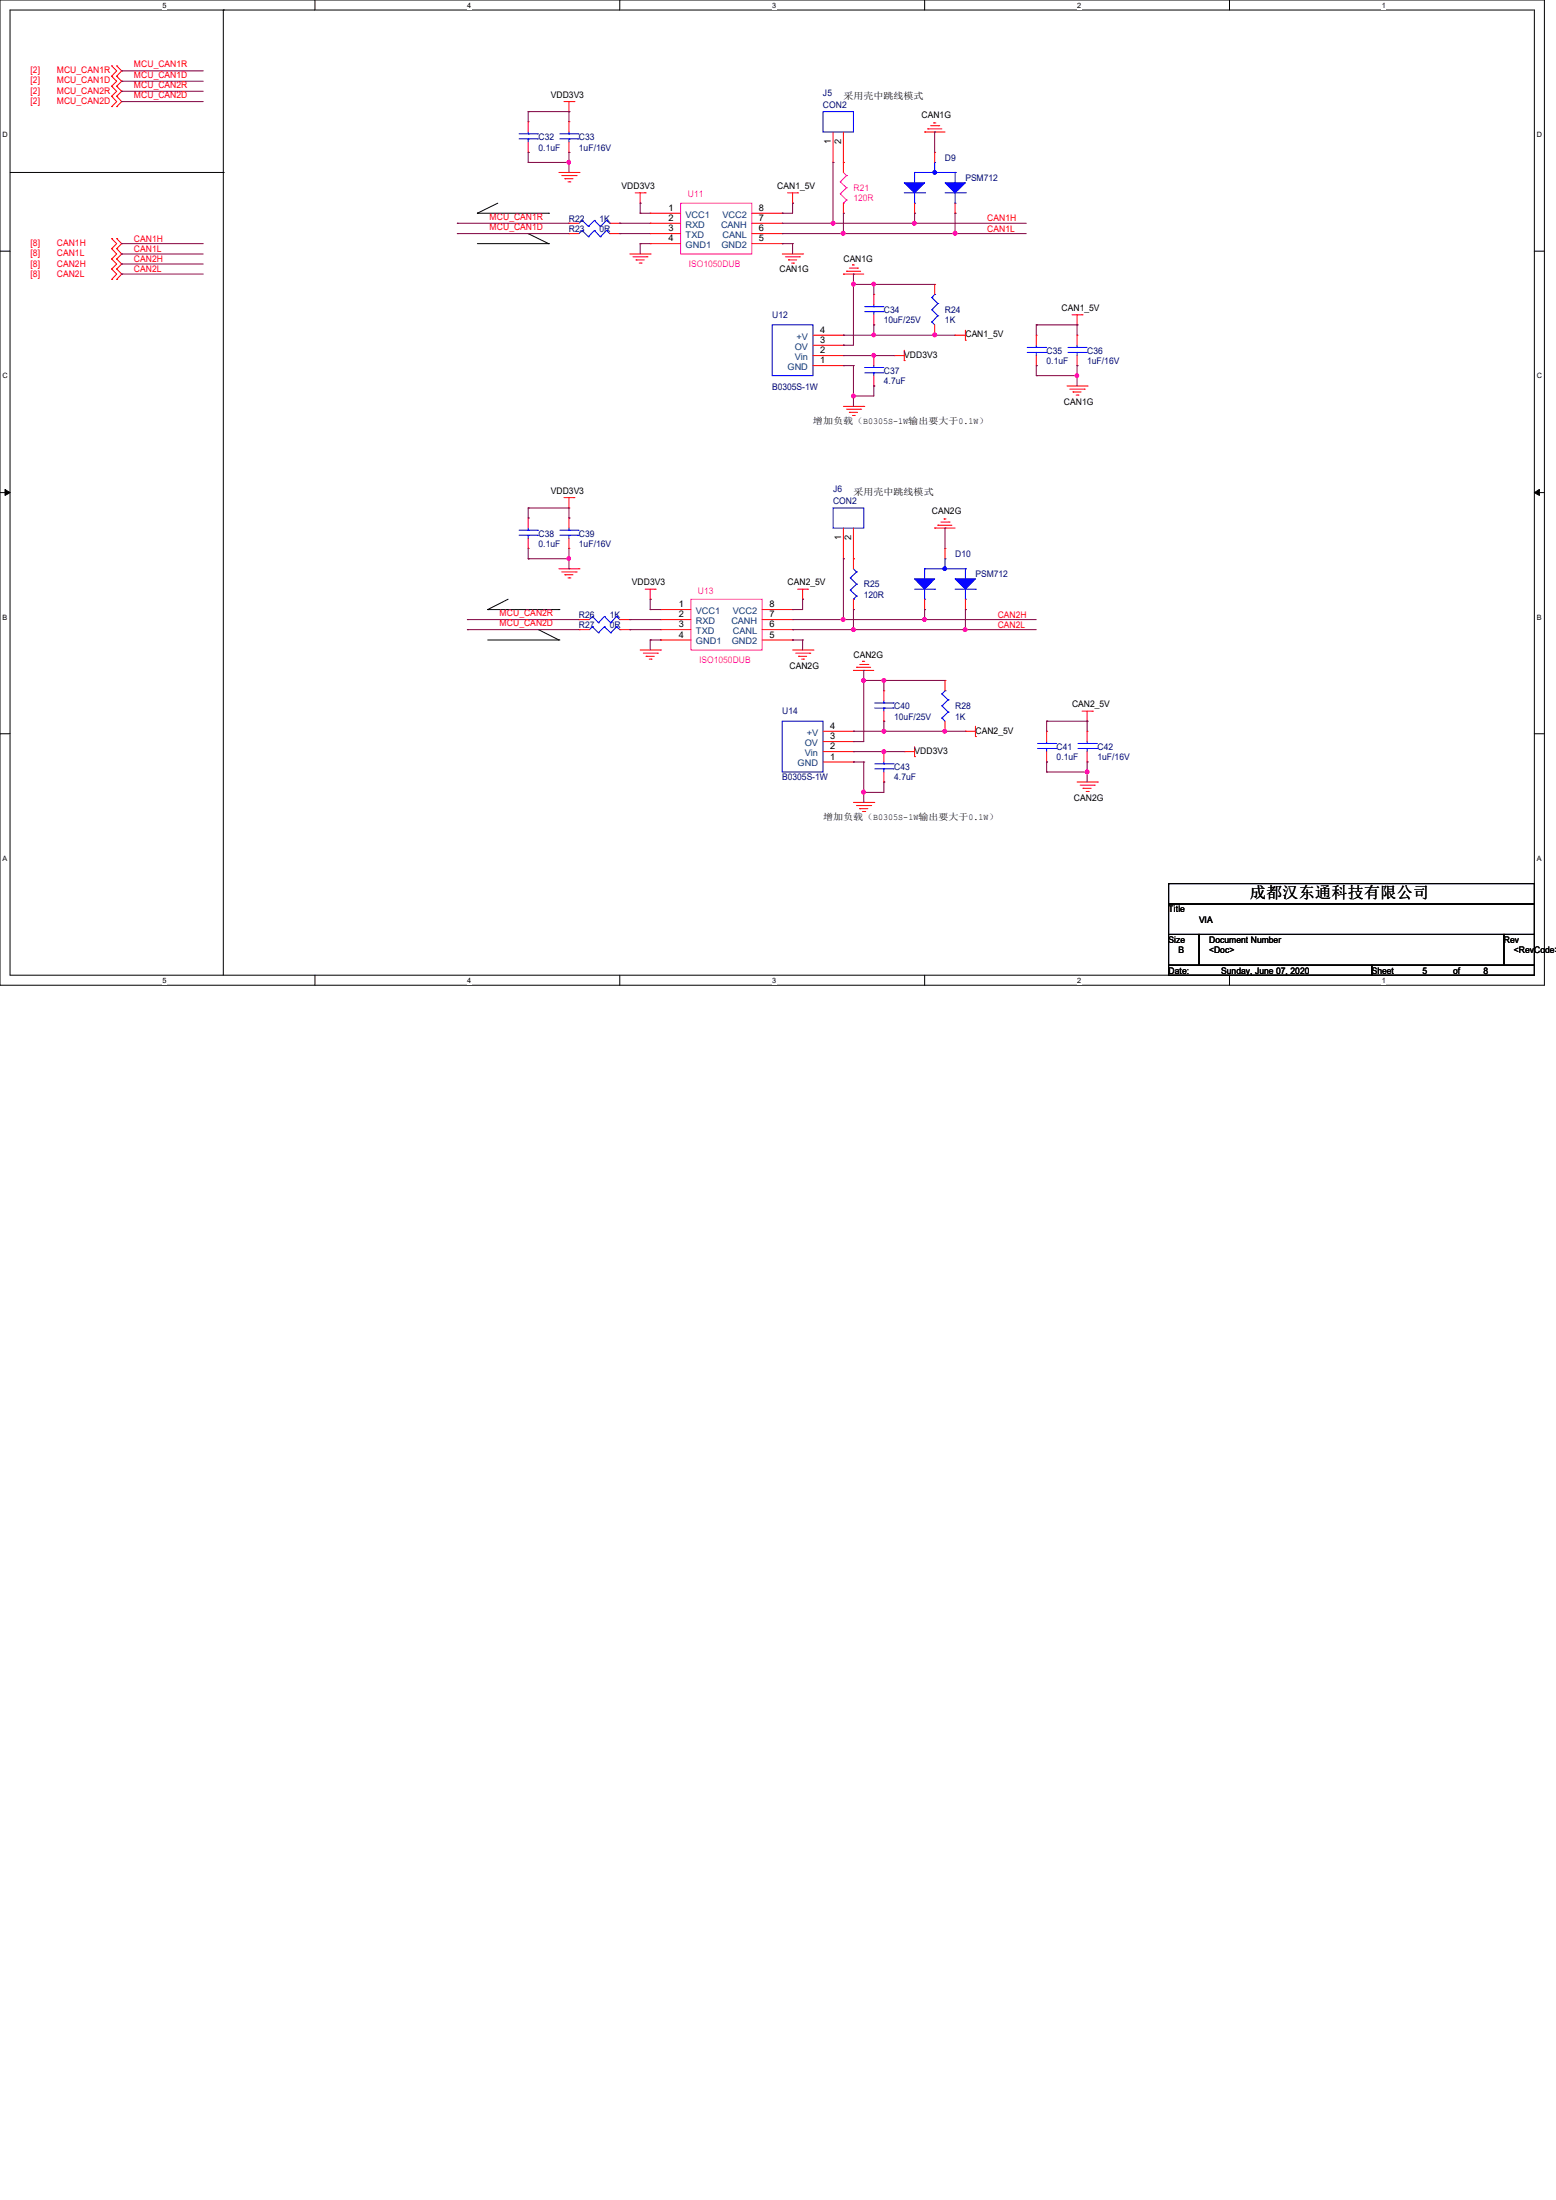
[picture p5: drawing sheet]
<svg xmlns="http://www.w3.org/2000/svg" width="210mm" height="297mm" viewBox="0 0 210 297" stroke-linecap="round" stroke-linejoin="round" font-family="sans-serif">
<path d="M0 0h208.4v133h-208.4zM1.4 1.4h205.7v130.3h-205.7z" fill="none" stroke="#000" stroke-width=".13"/>
<g fill="#fff">
<path d="M21.9 .1h.6v1.1h-.6z"/>
<path d="M21.9 131.8h.6v1.1h-.6z"/>
</g>
<path d="M42.5 0v1.4M42.5 131.7v1.3" fill="none" stroke="#000" stroke-width=".13"/>
<g fill="#fff">
<path d="M63.1 .1h.5v1.1h-.5z"/>
<path d="M63.1 131.8h.5v1.1h-.5z"/>
</g>
<path d="M83.7 0v1.4M83.7 131.7v1.3" fill="none" stroke="#000" stroke-width=".13"/>
<g fill="#fff">
<path d="M104.2 .1h.6v1.1h-.6z"/>
<path d="M104.2 131.8h.6v1.1h-.6z"/>
</g>
<path d="M124.8 0v1.4M124.8 131.7v1.3" fill="none" stroke="#000" stroke-width=".13"/>
<g fill="#fff">
<path d="M145.4 .1h.5v1.1h-.5z"/>
<path d="M145.4 131.8h.5v1.1h-.5z"/>
</g>
<path d="M165.9 0v1.4M165.9 131.7v1.3" fill="none" stroke="#000" stroke-width=".13"/>
<g fill="#fff">
<path d="M186.5 .1h.6v1.1h-.6z"/>
<path d="M186.5 131.8h.6v1.1h-.6z"/>
<path d="M.3 17.6h.8v1.1h-.8z"/>
<path d="M207.4 17.6h.8v1.1h-.8z"/>
<path d="M.3 50.2h.8v1.1h-.8z"/>
<path d="M207.4 50.2h.8v1.1h-.8z"/>
</g>
<path d="M0 33.9h1.4M207.1 33.9h1.3" fill="none" stroke="#000" stroke-width=".13"/>
<g fill="#fff">
<path d="M.3 82.8h.7v1.1h-.7z"/>
<path d="M207.4 82.8h.7v1.1h-.7z"/>
</g>
<path d="M0 66.5h1.4M207.1 66.5h1.3" fill="none" stroke="#000" stroke-width=".13"/>
<path d="M.7 66.1l.7 .4-.7 .4zM207.1 66.5l.7-.4v.8z" fill="#000" stroke="#000" stroke-width=".13"/>
<g fill="#fff">
<path d="M.3 115.3h.7v1.1h-.7z"/>
<path d="M207.4 115.3h.7v1.1h-.7z"/>
</g>
<g fill="none" stroke="#000" stroke-width=".13">
<path d="M30.1 1.4h.1M30.1 1.4v130.3M1.4 23.3h28.7M30.1 23.3h.1M64.4 28.8h.1M64.4 28.8h9.6M64.4 32.9h9.6M67.2 27.4l-2.8 1.4M71.3 31.5h.1M71.3 31.5l2.7 1.4M74 28.8h.1M74 32.9h.1"/>
<path d="M0 99.1h1.4M65.8 82.3h.1M65.8 82.3h9.6M65.8 86.4h9.6M68.6 80.9l-2.8 1.4M72.7 85h.1M72.7 85l2.7 1.4M75.4 82.3h.1M75.4 86.4h.1M207.1 99.1h1.3M157.7 119.3h49.4v2.7h-49.4zM157.7 122h49.4v4.2h-49.4z"/>
<path d="M157.7 126.2h4.1v4.1h-4.1zM157.7 130.3h27.5v1.4h-27.5zM161.8 126.2h41.2v4.1h-41.2zM185.2 130.3h21.9v1.4h-21.9zM203 126.2h4.1v4.1h-4.1z"/>
</g>
<g fill="none" stroke="#f00" stroke-width=".13">
<path d="M15.1 8.9h.1M15.1 10.3h.1M15.1 11.6h.1M15.1 13h.1M15.1 14.4h.1M15.1 8.9l.6 .7-.6 .7M15.1 10.3l.6 .7-.6 .6M15.1 11.6l.6 .7-.6 .7M15.1 13l.6 .7-.6 .7M15.7 10.3h.1M15.7 8.9h.1M15.7 11.6h.1"/>
<path d="M15.7 13h.1M15.7 14.4h.1M15.7 8.9l.7 .7-.7 .7M15.7 10.3l.7 .7-.7 .6M15.7 11.6l.7 .7-.7 .7M15.7 13l.7 .7-.7 .7M71.3 16.4h.1M71.3 16.4v1.4M71.3 19.2v1.4M76.1 13.7h1.4M76.8 15.1h.1M76.8 16.4h.1"/>
<path d="M76.8 13.7v1.4M76.8 16.4v1.4M76.8 19.2v1.4M77.5 13.7h.1M112.4 17.8v4.1M113.8 17.8v5.5M124.8 17.8h.1M124.8 17.8h2.8M125.2 17.4h.1M125.2 17.4h1.9M125.6 17h1.1M126 16.6h.1"/>
<path d="M126 16.6h.3M126.7 17h.1M15.1 32.2h.1M15.1 33.6h.1M15.1 35h.1M15.1 36.3h.1M15.1 37.7h.1M15.1 32.2l.6 .7-.6 .7M15.1 33.6l.6 .7-.6 .7M15.1 35l.6 .6-.6 .7M15.1 36.3l.6 .7-.6 .7M15.7 33.6h.1"/>
<path d="M15.7 32.2h.1M15.7 35h.1M15.7 36.3h.1M15.7 37.7h.1M15.7 32.2l.7 .7-.7 .7M15.7 33.6l.7 .7-.7 .7M15.7 35l.7 .6-.7 .7M15.7 36.3l.7 .7-.7 .7M71.3 20.6h.1M75.4 23.3h2.7M75.8 23.7h2M76.2 24.1h.1"/>
<path d="M76.2 24.1h1.1M76.7 24.6h.2M76.8 30.1h.1M76.8 20.6h.1M76.8 31.5h.1M76.8 30.1h1.3M76.8 31.5h1.3M76.9 24.6h.1M77.8 23.7h.1M78.1 23.3h.1M82.3 30.1h1.4M82.3 31.5h1.4"/>
<path d="M83.7 30.1h.1M83.7 31.5h.1M85 34.3h2.8M85.4 34.7h1.9M85.7 26h1.4M85.9 35.1h.1M85.9 35.1h1.1M86.3 35.5h.2M86.4 27.4h.1M86.4 26v1.4M86.5 35.5h.1M87.1 26h.1"/>
<path d="M87.3 34.7h.1M87.8 34.3h.1M87.8 28.8h.1M87.8 30.1h.1M87.8 31.5h.1M87.8 32.9h.1M87.8 30.1h4.1M87.8 28.8h4.1M87.8 31.5h4.1M87.8 32.9h4.1M101.5 30.1h4.1M101.5 28.8h4.1"/>
<path d="M101.5 31.5h4.1M101.5 32.9h4.1M105.6 28.8h.1M105.6 30.1h.1M105.6 31.5h.1M105.6 32.9h.1M105.6 34.3h2.7M106 34.7h1.9M106.3 26h1.4M106.4 35.1h.1M106.4 35.1h1.1M106.8 35.5h.3"/>
<path d="M107 27.4h.1M107 26v1.4M107.1 35.5h.1M107.7 26h.1M107.9 34.7h.1M108.3 34.3h.1M112.4 21.9h.1M113.8 37h.1M113.8 21.9h.1M113.8 28.8h.1M113.8 37h2.8M113.8 27.4v1.4"/>
<path d="M114.3 36.6h.1M114.3 36.6h1.9M114.6 36.2h1.1M115.1 35.8h.1M115.1 35.8h.2M115.7 36.2h.1M117.9 39.8h.1M117.9 39.8v1.3M123.4 28.8h.1M123.4 27.4v1.4M126.2 38.4h.1M126.2 20.6h.1"/>
<path d="M126.2 20.6v1.3M126.2 38.4v1.4M128.9 28.8h.1M128.9 27.4v1.4M109.7 45.3h4.1M109.7 48h4.1M109.7 49.4h4.1M109.7 46.6h4.1M113.8 49.4h.1M113.8 48h.1M113.8 46.6h.1M113.8 45.3h.1"/>
<path d="M113.8 54.9h2.8M114.3 55.2h1.9M114.6 55.7h.1M114.6 55.7h1.1M115.1 56.1h.2M115.3 56.1h.1M116.2 55.2h.1M116.6 54.9h.1M117.9 43.9h.1M117.9 48h.1M117.9 52.1h.1M117.9 42.5v1.4"/>
<path d="M117.9 48v1.4M117.9 50.7v1.4M120.7 48h.1M120.7 48h1.3M122 48.7h.1M122 47.3v1.4M126.2 45.3h.1M126.2 43.9v1.4M128.9 45.3h.1M128.9 45.3h1.4M130.3 45.9h.1M130.3 44.6v1.3"/>
<path d="M139.9 45.3h.1M139.9 49.4h.1M139.9 45.3v1.3M139.9 48v1.4M144 52.1h2.7M144.4 52.5h1.9M144.7 42.5h1.3M144.8 52.9h.1M144.8 52.9h1.1M145.2 53.3h.3M145.4 43.9h.1M145.4 45.3h.1"/>
<path d="M145.4 49.4h.1M145.4 42.5v1.4M145.4 45.3v1.3M145.4 48v1.4M145.5 53.3h.1M146 42.5h.1M146.3 52.5h.1M146.7 52.1h.1M71.3 69.9h.1M71.3 74h.1M71.3 69.9v1.4M71.3 72.7v1.3"/>
<path d="M75.4 76.8h2.7M75.8 77.2h2M76.1 67.2h1.4M76.2 77.6h.1M76.2 77.6h1.1M76.7 78h.2M76.8 68.6h.1M76.8 69.9h.1M76.8 74h.1M76.8 67.2v1.4M76.8 69.9v1.4M76.8 72.7v1.3"/>
<path d="M76.9 78h.1M77.5 67.2h.1M77.8 77.2h.1M78.1 76.8h.1M87.1 79.5h1.3M87.8 79.5v1.4M88.4 79.5h.1M107.7 79.5h1.3M108.3 79.5v1.4M109 79.5h.1M113.8 75.4h.1M113.8 71.3v4.1"/>
<path d="M115.2 75.4h.1M115.2 71.3v5.5M126.2 71.3h.1M126.2 71.3h2.7M126.6 70.9h.1M126.6 70.9h1.9M127 70.5h1.1M127.4 70.1h.1M127.4 70.1h.3M127.6 74h.1M127.6 74v1.4M128.1 70.5h.1"/>
<path d="M78.1 85h.1M78.1 83.7h.1M78.1 85h1.4M78.1 83.7h1.4M83.7 85h1.3M83.7 83.7h1.3M85 85h.1M85 83.7h.1M86.4 87.8h2.8M86.8 88.2h1.9M87.2 88.6h.1M87.2 88.6h1.1"/>
<path d="M87.6 89h.3M87.8 80.9h.1M87.9 89h.1M88.7 88.2h.1M89.2 87.8h.1M89.2 82.3h.1M89.2 83.7h.1M89.2 85h.1M89.2 86.4h.1M89.2 85h4.1M89.2 82.3h4.1M89.2 83.7h4.1"/>
<path d="M89.2 86.4h4.1M102.9 85h4.1M102.9 82.3h4.1M102.9 83.7h4.1M102.9 86.4h4.1M107 82.3h.1M107 83.7h.1M107 85h.1M107 86.4h.1M107 87.8h2.7M107.4 88.2h1.9M107.8 88.6h.1"/>
<path d="M107.8 88.6h1.1M108.2 89h.3M108.3 80.9h.1M108.5 89h.1M109.3 88.2h.1M109.7 87.8h.1M111.1 98.7h4.1M115.2 90.5h.1M115.2 98.7h.1M115.2 82.3h.1M115.2 90.5h2.7M115.2 80.9v1.4"/>
<path d="M115.6 90.1h.1M115.6 90.1h1.9M116 89.7h1.1M116.4 89.3h.1M116.4 89.3h.3M117.1 89.7h.1M119.3 93.3h.1M119.3 97.4h.1M119.3 93.3v1.3M119.3 96v1.4M124.8 82.3h.1M124.8 80.9v1.4"/>
<path d="M127.6 98.7h.1M127.6 91.9h.1M127.6 91.9v1.4M127.6 97.4v1.3M130.3 98.7h.1M130.3 82.3h.1M130.3 80.9v1.4M130.3 98.7h1.4M131.7 99.4h.1M131.7 98v1.4M141.3 98.7h.1M141.3 98.7v1.4"/>
<path d="M146 96h1.4M146.7 97.4h.1M146.7 98.7h.1M146.7 96v1.4M146.7 98.7v1.4M147.4 96h.1M111.1 101.5h4.1M111.1 102.9h4.1M111.1 100.1h4.1M115.2 102.9h.1M115.2 101.5h.1M115.2 100.1h.1"/>
<path d="M115.2 108.3h2.7M115.6 108.8h1.9M116 109.2h.1M116 109.2h1.1M116.4 109.6h.3M116.7 109.6h.1M117.5 108.8h.1M117.9 108.3h.1M119.3 101.5h.1M119.3 105.6h.1M119.3 101.5v1.4M119.3 104.2v1.4"/>
<path d="M122 101.5h.1M122 101.5h1.4M123.4 102.2h.1M123.4 100.8v1.4M141.3 102.9h.1M141.3 101.5v1.4M145.4 105.6h2.7M145.8 106h1.9M146.2 106.4h.1M146.2 106.4h1.1M146.6 106.8h.3M146.7 102.9h.1"/>
<path d="M146.7 101.5v1.4M146.9 106.8h.1M147.7 106h.1M148.1 105.6h.1"/>
</g>
<g fill="none" stroke="#00f" stroke-width=".13">
<path d="M70.1 18.8h2.5M70.1 18.1h2.5M71.3 18.1h.1M71.3 18.8h.1M71.3 17.8v.3M71.3 18.8v.4M72.6 18.8h.1M72.6 18.1h.1M75.6 18.8h2.4M75.6 18.1h2.4M76.8 18.1h.1M76.8 18.8h.1"/>
<path d="M76.8 17.8v.3M76.8 18.8v.4M78 18.8h.1M78 18.1h.1M111.1 15.1h4.1v2.7h-4.1zM78.6 29.8h.1M78.6 31.1h.1M78.6 29.8l-.5 .3M78.6 29.8l.8 .8M78.6 31.1l-.5 .4M78.6 31.1l.8 .9M79.4 30.6h.1"/>
<path d="M79.4 32h.1M80.2 29.8h.1M80.2 31.1h.1M80.2 29.8l-.8 .8M80.2 29.8l.8 .8M80.2 31.1l-.8 .9M80.2 31.1l.8 .9M81 30.6h.1M81 32h.1M81.9 29.8h.1M81.9 31.1h.1M81.9 29.8l-.9 .8"/>
<path d="M81.9 29.8l.4 .3M81.9 31.1l-.9 .9M81.9 31.1l.4 .4M82.3 30.1h.1M82.3 31.5h.1M122 26h2.8M123.4 23.3h.1M123.4 27.4h.1M123.4 23.3v1.4M123.4 26v1.4M123.4 23.3h5.5M124.8 26h.1"/>
<path d="M126.2 39.8h.1M126.2 21.9h.1M126.2 39.8l-.4 .4M126.2 21.9v1.4M127.6 26h2.7M128.9 23.3h.1M128.9 27.4h.1M128.9 23.3v1.4M128.9 26v1.4M130.3 26h.1M104.2 43.9h5.5v6.8h-5.5zM116.7 42.1h2.5"/>
<path d="M116.7 41.4h2.5M116.7 50.3h2.5M116.7 49.6h2.5M117.9 41.4h.1M117.9 42.1h.1M117.9 49.6h.1M117.9 50.3h.1M117.9 41.1v.3M117.9 42.1v.4M117.9 49.4v.2M117.9 50.3v.4M119.2 42.1h.1"/>
<path d="M119.2 41.4h.1M119.2 50.3h.1M119.2 49.6h.1M125.8 43.5h.1M125.8 41.8h.1M125.8 40.2h.1M125.8 43.5l.4 .4M125.8 41.8l.8 .8M125.8 40.2l.8 .8M126.6 42.6h.1M126.6 41h.1M126.6 42.6l-.8 .9"/>
<path d="M126.6 41l-.8 .8M138.6 47.6h2.5M138.6 46.9h2.5M139.9 46.9h.1M139.9 47.6h.1M139.9 46.6v.3M139.9 47.6v.4M141.1 47.6h.1M141.1 46.9h.1M144.1 47.6h2.5M144.1 46.9h2.5M145.4 46.9h.1"/>
<path d="M145.4 47.6h.1M145.4 46.6v.3M145.4 47.6v.4M146.6 47.6h.1M146.6 46.9h.1M70.1 72.3h2.5M70.1 71.6h2.5M71.3 71.6h.1M71.3 72.3h.1M71.3 71.3v.3M71.3 72.3v.4M72.6 72.3h.1"/>
<path d="M72.6 71.6h.1M75.6 72.3h2.4M75.6 71.6h2.4M76.8 71.6h.1M76.8 72.3h.1M76.8 71.3v.3M76.8 72.3v.4M78 72.3h.1M78 71.6h.1M112.4 68.6h4.2v2.7h-4.2zM114.8 78h.1M114.8 79.7h.1"/>
<path d="M114.8 78l.8 .9M114.8 79.7l.8 .8M115.2 76.8l.4 .4M115.6 77.2h.1M115.6 78.9h.1M115.6 77.2l-.8 .8M115.6 78.9l-.8 .8M123.4 79.5h2.8M124.8 76.8h.1M124.8 76.8v1.3M124.8 79.5v1.4M124.8 76.8h5.5"/>
<path d="M126.2 79.5h.1M127.6 75.4h.1M127.6 75.4v1.4M128.9 79.5h2.8M130.3 76.8h.1M130.3 76.8v1.3M130.3 79.5v1.4M131.7 79.5h.1M80 84.6h.1M80 83.2h.1M80 84.6l-.5 .4M80 84.6l.8 .8"/>
<path d="M80 83.2l-.5 .5M80 83.2l.8 .9M80.8 85.4h.1M80.8 84.1h.1M81.6 84.6h.1M81.6 83.2h.1M81.6 84.6l-.8 .8M81.6 84.6l.8 .8M81.6 83.2l-.8 .9M81.6 83.2l.8 .9M82.4 85.4h.1M82.4 84.1h.1"/>
<path d="M83.2 84.6h.1M83.2 83.2h.1M83.2 84.6l-.8 .8M83.2 84.6l.5 .4M83.2 83.2l-.8 .9M83.2 83.2l.5 .5M83.7 85h.1M83.7 83.7h.1M105.6 97.4h5.5v6.8h-5.5zM115.2 80.9h.1M115.6 80.5h.1M115.6 80.5l-.4 .4"/>
<path d="M118.1 95.6h2.5M118.1 94.9h2.5M119.3 94.9h.1M119.3 95.6h.1M119.3 94.6v.3M119.3 95.6v.4M120.6 95.6h.1M120.6 94.9h.1M124.8 80.9h.1M127.1 96.9h.1M127.1 95.3h.1M127.1 93.7h.1"/>
<path d="M127.1 96.9l.5 .5M127.1 95.3l.9 .8M127.1 93.7l.9 .8M127.6 93.3h.1M127.6 93.3l-.5 .4M128 96.1h.1M128 94.5h.1M128 96.1l-.9 .8M128 94.5l-.9 .8M130.3 80.9h.1M118.1 103.8h2.5M118.1 103.1h2.5"/>
<path d="M119.3 103.1h.1M119.3 103.8h.1M119.3 102.9v.2M119.3 103.8v.4M120.6 103.8h.1M120.6 103.1h.1M140 101h2.5M140 100.4h2.5M141.3 100.4h.1M141.3 101h.1M141.3 100.1v.3M141.3 101v.5"/>
<path d="M142.5 101h.1M142.5 100.4h.1M145.5 101h2.5M145.5 100.4h2.5M146.7 100.4h.1M146.7 101h.1M146.7 100.1v.3M146.7 101v.5M148 101h.1M148 100.4h.1"/>
</g>
<g fill="none" stroke="#f0f" stroke-width=".13">
<path d="M91.9 27.4h9.6v6.9h-9.6zM113.4 24.6h.1M113.4 26.2h.1M113.4 24.6l.9 .8M113.4 26.2l.9 .8M113.8 27.4h.1M113.8 23.3l.5 .4M114.3 23.7h.1M114.3 25.4h.1M114.3 27h.1M114.3 23.7l-.9 .9M114.3 25.4l-.9 .8"/>
<path d="M114.3 27l-.5 .4M93.3 80.9h9.6v6.9h-9.6z"/>
</g>
<g fill="#00f" stroke="#00f" stroke-width=".13">
<path d="M122 24.7h2.8l-1.4 1.3z" fill-rule="evenodd"/>
<path d="M127.6 24.7h2.7l-1.4 1.3z" fill-rule="evenodd"/>
<path d="M123.4 78.1h2.8l-1.4 1.4z" fill-rule="evenodd"/>
<path d="M128.9 78.1h2.8l-1.4 1.4z" fill-rule="evenodd"/>
<circle cx="126.2" cy="23.3" r=".25"/>
<circle cx="127.5" cy="76.8" r=".25"/>
</g>
<g fill="none" stroke="#800040" stroke-width=".13">
<path d="M16.4 9.6h.1M16.4 11h.1M16.4 12.3h.1M16.4 13.7h.1M16.4 9.6h11M16.4 11h11M16.4 12.3h11M16.4 13.7h11M71.3 15.1h.1M71.3 15.1h5.5M71.3 15.1v1.3M76.8 15.1h.1"/>
<path d="M76.8 15.1v1.3M126.2 17.8h.1M126.2 17.8v2.8M16.4 32.9h.1M16.4 34.3h.1M16.4 35.6h.1M16.4 37h.1M16.4 32.9h11M16.4 34.3h11M16.4 35.6h11M16.4 37h11M61.7 30.1h.1"/>
<path d="M61.7 31.5h.1M61.7 30.1h15.1M61.7 31.5h15.1M71.3 20.6h.1M71.3 21.9h.1M71.3 20.6v1.3M71.3 21.9h5.5M76.8 20.6h.1M76.8 21.9h.1M76.8 20.6v2.7M83.7 30.1h.1M83.7 31.5h.1"/>
<path d="M83.7 30.1h4.1M83.7 31.5h4.1M86.4 27.4h.1M86.4 28.8h.1M86.4 32.9h.1M86.4 27.4v1.4M86.4 32.9v1.4M86.4 28.8h1.4M86.4 32.9h1.4M105.6 28.8h.1M105.6 31.5h.1M105.6 32.9h.1"/>
<path d="M105.6 30.1h32.9M105.6 31.5h32.9M105.6 32.9h1.4M107 27.4h.1M107 32.9h.1M107 27.4v1.4h-1.4M107 32.9v1.4M112.4 30.1h.1M112.4 21.9h.1M112.4 21.9v8.2M113.8 28.8h.1M113.8 31.5h.1"/>
<path d="M113.8 28.8v2.7M115.2 37h.1M115.2 38.4h.1M115.2 37v9.6h-1.4M115.2 38.4h11M117.9 38.4h.1M117.9 38.4v1.4M123.4 28.8h.1M123.4 30.1h.1M123.4 28.8v1.3M128.9 28.8h.1M128.9 31.5h.1"/>
<path d="M128.9 28.8v2.7M113.8 45.3h.1M113.8 46.6h.1M113.8 48h.1M113.8 49.4h.1M113.8 45.3h15.1M113.8 48h6.9M113.8 49.4h1.4M115.2 49.4h.1M115.2 53.5h.1M115.2 49.4v5.5M117.9 43.9h.1"/>
<path d="M117.9 45.3h.1M117.9 48h.1M117.9 52.1h.1M117.9 43.9v1.4M117.9 52.1v1.4h-2.7M126.2 45.3h.1M139.9 43.9h.1M139.9 49.4h.1M139.9 50.7h.1M139.9 43.9h5.5M139.9 43.9v1.4M139.9 49.4v1.3"/>
<path d="M139.9 50.7h5.5M145.4 43.9h.1M145.4 49.4h.1M145.4 50.7h.1M145.4 43.9v1.4M145.4 49.4v2.7M71.3 69.9h.1M71.3 68.6h.1M71.3 75.4h.1M71.3 68.6v1.3M71.3 74v1.4M71.3 68.6h5.5v1.3"/>
<path d="M71.3 75.4h5.5M76.8 69.9h.1M76.8 75.4h.1M76.8 76.8h.1M76.8 74v2.8M113.8 75.4h.1M113.8 75.4v8.3M127.6 71.3h.1M127.6 71.3v2.7M63.1 83.7h.1M63.1 85h.1M63.1 83.7h15"/>
<path d="M63.1 85h15M85 83.7h.1M85 85h.1M85 83.7h4.2M85 85h4.2M87.8 80.9h.1M87.8 82.3h.1M87.8 86.4h.1M87.8 80.9v1.4M87.8 86.4v1.4M87.8 82.3h1.4M87.8 86.4h1.4"/>
<path d="M107 82.3h.1M107 85h.1M107 86.4h.1M107 83.7h32.9M107 85h32.9M107 86.4h1.3M108.3 80.9h.1M108.3 86.4h.1M108.3 80.9v1.4h-1.3M108.3 86.4v1.4M113.8 83.7h.1M115.2 82.3h.1"/>
<path d="M115.2 85h.1M115.2 98.7h.1M115.2 82.3v2.7M115.2 98.7h15.1M116.6 90.5h.1M116.6 91.9h.1M116.6 90.5v9.6h-1.4M116.6 91.9h11M119.3 91.9h.1M119.3 97.4h.1M119.3 98.7h.1M119.3 91.9v1.4"/>
<path d="M119.3 97.4v1.3M124.8 82.3h.1M124.8 83.7h.1M124.8 82.3v1.4M127.6 98.7h.1M130.3 82.3h.1M130.3 85h.1M130.3 82.3v2.7M141.3 97.4h.1M141.3 97.4h5.4M141.3 97.4v1.3M146.7 97.4h.1"/>
<path d="M146.7 97.4v1.3M115.2 100.1h.1M115.2 101.5h.1M115.2 102.9h.1M115.2 101.5h6.8M115.2 102.9h1.4M116.6 102.9h.1M116.6 107h.1M116.6 102.9v5.4M119.3 101.5h.1M119.3 105.6h.1M119.3 105.6v1.4h-2.7"/>
<path d="M141.3 102.9h.1M141.3 104.2h.1M141.3 102.9v1.3M141.3 104.2h5.4M146.7 102.9h.1M146.7 104.2h.1M146.7 102.9v2.7"/>
</g>
<g fill="#f0f" stroke="#f0f" stroke-width=".13">
<circle cx="123.4" cy="30.1" r=".25"/>
<circle cx="113.8" cy="31.5" r=".25"/>
<circle cx="128.9" cy="31.5" r=".25"/>
<circle cx="115.2" cy="38.4" r=".25"/>
<circle cx="117.9" cy="38.3" r=".24"/>
<circle cx="117.9" cy="45.2" r=".24"/>
<circle cx="126.2" cy="45.2" r=".25"/>
<circle cx="117.9" cy="48" r=".24"/>
<circle cx="115.2" cy="53.5" r=".25"/>
<circle cx="76.8" cy="21.9" r=".24"/>
<circle cx="145.3" cy="50.7" r=".24"/>
<circle cx="112.4" cy="30.1" r=".25"/>
<circle cx="115.2" cy="85" r=".25"/>
<circle cx="130.3" cy="85" r=".25"/>
<circle cx="113.8" cy="83.6" r=".25"/>
<circle cx="124.8" cy="83.6" r=".24"/>
<circle cx="116.5" cy="91.9" r=".25"/>
<circle cx="119.3" cy="91.9" r=".25"/>
<circle cx="119.3" cy="98.7" r=".25"/>
<circle cx="127.5" cy="98.7" r=".25"/>
<circle cx="119.3" cy="101.5" r=".25"/>
<circle cx="76.8" cy="75.4" r=".24"/>
<circle cx="146.7" cy="104.2" r=".25"/>
<circle cx="116.5" cy="106.9" r=".25"/>
</g>
<text font-size="2.2" x="168.7" y="121.3">成都汉东通科技有限公司</text>
<g font-size="1.2" fill="#f00">
<text x="4.1" y="9.9">[2]</text>
<text x="4.1" y="11.3">[2]</text>
<text x="7.7" y="9.9">MCU_CAN1R</text>
<text x="7.7" y="11.3">MCU_CAN1D</text>
<text x="18.1" y="9.1">MCU_CAN1R</text>
<text x="18.1" y="10.5">MCU_CAN1D</text>
<text x="18.1" y="11.9">MCU_CAN2R</text>
<text x="4.1" y="12.7">[2]</text>
<text x="4.1" y="14">[2]</text>
<text x="7.7" y="12.7">MCU_CAN2R</text>
<text x="7.7" y="14">MCU_CAN2D</text>
<text x="18.1" y="13.3">MCU_CAN2D</text>
<text x="66.1" y="29.7">MCU_CAN1R</text>
<text x="133.3" y="29.9">CAN1H</text>
<text x="4.1" y="33.2">[8]</text>
<text x="4.1" y="34.6">[8]</text>
<text x="4.1" y="36">[8]</text>
<text x="7.7" y="33.2">CAN1H</text>
<text x="7.7" y="34.6">CAN1L</text>
<text x="7.7" y="36">CAN2H</text>
<text x="18.1" y="32.6">CAN1H</text>
<text x="18.1" y="34">CAN1L</text>
<text x="18.1" y="35.4">CAN2H</text>
<text x="66.1" y="31.1">MCU_CAN1D</text>
<text x="133.3" y="31.3">CAN1L</text>
<text x="4.1" y="37.3">[8]</text>
<text x="7.7" y="37.3">CAN2L</text>
<text x="18.1" y="36.7">CAN2L</text>
<text x="67.4" y="83.2">MCU_CAN2R</text>
<text x="134.7" y="83.4">CAN2H</text>
<text x="67.4" y="84.5">MCU_CAN2D</text>
<text x="134.7" y="84.8">CAN2L</text>
</g>
<g font-size="1.2">
<text x="74.3" y="13.2">VDD3V3</text>
<text x="113.8" y="13.3">采用壳中跳线模式</text>
<text x="124.4" y="16">CAN1G</text>
<text x="112.1" y="19.5" transform="rotate(-90 112.1 19.5)">1</text>
<text x="113.5" y="19.5" transform="rotate(-90 113.5 19.5)">2</text>
<text x="83.9" y="25.5">VDD3V3</text>
<text x="90.2" y="28.5">1</text>
<text x="90.2" y="29.8">2</text>
<text x="102.4" y="28.5">8</text>
<text x="102.4" y="29.8">7</text>
<text x="104.9" y="25.5">CAN1_5V</text>
<text x="90.2" y="31.2">3</text>
<text x="90.2" y="32.6">4</text>
<text x="102.4" y="31.2">6</text>
<text x="102.4" y="32.6">5</text>
<text x="113.8" y="35.4">CAN1G</text>
<text x="105.2" y="36.8">CAN1G</text>
<text x="143.3" y="42">CAN1_5V</text>
<text x="110.7" y="47.7">2</text>
<text x="110.7" y="46.3">3</text>
<text x="110.7" y="45">4</text>
<text x="130.3" y="45.6">CAN1_5V</text>
<text x="110.7" y="49.1">1</text>
<text x="122" y="48.3">VDD3V3</text>
<text x="109.7" y="57.2">增加负载（B0305S-1W输出要大于0.1W）</text>
<text x="143.6" y="54.6">CAN1G</text>
<text x="74.3" y="66.7">VDD3V3</text>
<text x="115.2" y="66.8">采用壳中跳线模式</text>
<text x="125.8" y="69.4">CAN2G</text>
<text x="113.5" y="72.9" transform="rotate(-90 113.5 72.9)">1</text>
<text x="114.9" y="72.9" transform="rotate(-90 114.9 72.9)">2</text>
<text x="85.3" y="79">VDD3V3</text>
<text x="91.6" y="82">1</text>
<text x="91.6" y="83.4">2</text>
<text x="103.8" y="82">8</text>
<text x="103.8" y="83.4">7</text>
<text x="106.3" y="79">CAN2_5V</text>
<text x="91.6" y="84.7">3</text>
<text x="91.6" y="86.1">4</text>
<text x="103.8" y="84.7">6</text>
<text x="103.8" y="86.1">5</text>
<text x="115.2" y="88.9">CAN2G</text>
<text x="106.6" y="90.3">CAN2G</text>
<text x="144.7" y="95.5">CAN2_5V</text>
<text x="112.1" y="101.2">2</text>
<text x="112.1" y="99.8">3</text>
<text x="112.1" y="98.4">4</text>
<text x="123.4" y="101.8">VDD3V3</text>
<text x="131.7" y="99.1">CAN2_5V</text>
<text x="112.1" y="102.6">1</text>
<text x="111.1" y="110.7">增加负载（B0305S-1W输出要大于0.1W）</text>
<text x="144.9" y="108.1">CAN2G</text>
<text x="157.7" y="123.2">Title</text>
<text x="161.8" y="124.6">VIA</text>
<text x="157.7" y="127.3">Size</text>
<text x="157.7" y="131.4">Date:</text>
<text x="159.1" y="128.7">B</text>
<text x="163.2" y="128.7">&lt;Doc&gt;</text>
<text x="163.2" y="127.3">Document Number</text>
<text x="164.8" y="131.4">Sunday, June 07, 2020</text>
<text x="185.2" y="131.4">Sheet</text>
<text x="192" y="131.4">5</text>
<text x="196.1" y="131.4">of</text>
<text x="200.2" y="131.4">8</text>
<text x="203" y="127.3">Rev</text>
<text x="204.3" y="128.7">&lt;RevCode&gt;</text>
</g>
<g font-size="1.2" fill="#000080">
<text x="111.1" y="12.9">J5</text>
<text x="111.1" y="14.6">CON2</text>
<text x="72.7" y="19">C32</text>
<text x="72.7" y="20.3">0.1uF</text>
<text x="78.1" y="19">C33</text>
<text x="78.1" y="20.3">1uF/16V</text>
<text x="127.5" y="21.7">D9</text>
<text x="76.8" y="29.9">R22</text>
<text x="80.9" y="29.9">1K</text>
<text x="130.3" y="24.4">PSM712</text>
<text x="76.8" y="31.3">R23</text>
<text x="80.9" y="31.3">0R</text>
<text x="104.2" y="43">U12</text>
<text x="119.3" y="42.3">C34</text>
<text x="119.3" y="43.6">10uF/25V</text>
<text x="127.5" y="42.3">R24</text>
<text x="127.5" y="43.6">1K</text>
<text x="141.3" y="47.8">C35</text>
<text x="146.7" y="47.8">C36</text>
<text x="104.2" y="52.7">B0305S-1W</text>
<text x="119.3" y="50.5">C37</text>
<text x="119.3" y="51.9">4.7uF</text>
<text x="141.3" y="49.1">0.1uF</text>
<text x="146.7" y="49.1">1uF/16V</text>
<text x="112.4" y="66.4">J6</text>
<text x="112.4" y="68.1">CON2</text>
<text x="72.7" y="72.4">C38</text>
<text x="72.7" y="73.8">0.1uF</text>
<text x="78.1" y="72.4">C39</text>
<text x="78.1" y="73.8">1uF/16V</text>
<text x="128.9" y="75.2">D10</text>
<text x="131.7" y="77.9">PSM712</text>
<text x="78.1" y="83.4">R26</text>
<text x="82.3" y="83.4">1K</text>
<text x="116.6" y="79.3">R25</text>
<text x="116.6" y="80.7">120R</text>
<text x="78.1" y="84.8">R27</text>
<text x="82.3" y="84.8">0R</text>
<text x="120.7" y="95.8">C40</text>
<text x="128.9" y="95.8">R28</text>
<text x="105.6" y="96.4">U14</text>
<text x="120.7" y="97.2">10uF/25V</text>
<text x="128.9" y="97.2">1K</text>
<text x="142.6" y="101.3">C41</text>
<text x="148.1" y="101.3">C42</text>
<text x="105.6" y="105.4">B0305S-1W</text>
<text x="120.7" y="104">C43</text>
<text x="120.7" y="105.4">4.7uF</text>
<text x="142.6" y="102.6">0.1uF</text>
<text x="148.1" y="102.6">1uF/16V</text>
</g>
<g font-size="1.2" fill="#004080">
<text x="92.5" y="29.4">VCC1</text>
<text x="97.5" y="29.4">VCC2</text>
<text x="92.5" y="30.7">RXD</text>
<text x="92.5" y="32.1">TXD</text>
<text x="92.5" y="33.5">GND1</text>
<text x="97.3" y="30.7">CANH</text>
<text x="97.4" y="33.5">GND2</text>
<text x="97.5" y="32.1">CANL</text>
<text x="107.3" y="47.2">OV</text>
<text x="107.5" y="45.8">+V</text>
<text x="106.3" y="50">GND</text>
<text x="107.3" y="48.6">Vin</text>
<text x="93.9" y="82.9">VCC1</text>
<text x="98.9" y="82.9">VCC2</text>
<text x="93.9" y="84.2">RXD</text>
<text x="93.9" y="85.6">TXD</text>
<text x="93.9" y="87">GND1</text>
<text x="98.7" y="84.2">CANH</text>
<text x="98.8" y="87">GND2</text>
<text x="98.9" y="85.6">CANL</text>
<text x="108.6" y="100.7">OV</text>
<text x="108.9" y="99.3">+V</text>
<text x="107.6" y="103.5">GND</text>
<text x="108.6" y="102.1">Vin</text>
</g>
<g font-size="1.2" fill="#f0f">
<text x="92.8" y="26.6">U11</text>
<text x="115.2" y="25.8">R21</text>
<text x="115.2" y="27.2">120R</text>
<text x="93" y="36">ISO1050DUB</text>
<text x="94.2" y="80.1">U13</text>
<text x="94.4" y="89.4">ISO1050DUB</text>
</g>
<g font-size="1">
<text x="21.9" y="1">5</text>
<text x="63.1" y="1">4</text>
<text x="104.2" y="1">3</text>
<text x="145.4" y="1">2</text>
<text x="186.5" y="1">1</text>
<text x=".3" y="18.5">D</text>
<text x="207.4" y="18.5">D</text>
<text x=".3" y="51.1">C</text>
<text x="207.4" y="51.1">C</text>
<text x=".3" y="83.7">B</text>
<text x="207.4" y="83.7">B</text>
<text x=".3" y="116.2">A</text>
<text x="207.4" y="116.2">A</text>
<text x="21.9" y="132.7">5</text>
<text x="63.1" y="132.7">4</text>
<text x="104.2" y="132.7">3</text>
<text x="145.4" y="132.7">2</text>
<text x="186.5" y="132.7">1</text>
</g>
</svg>
